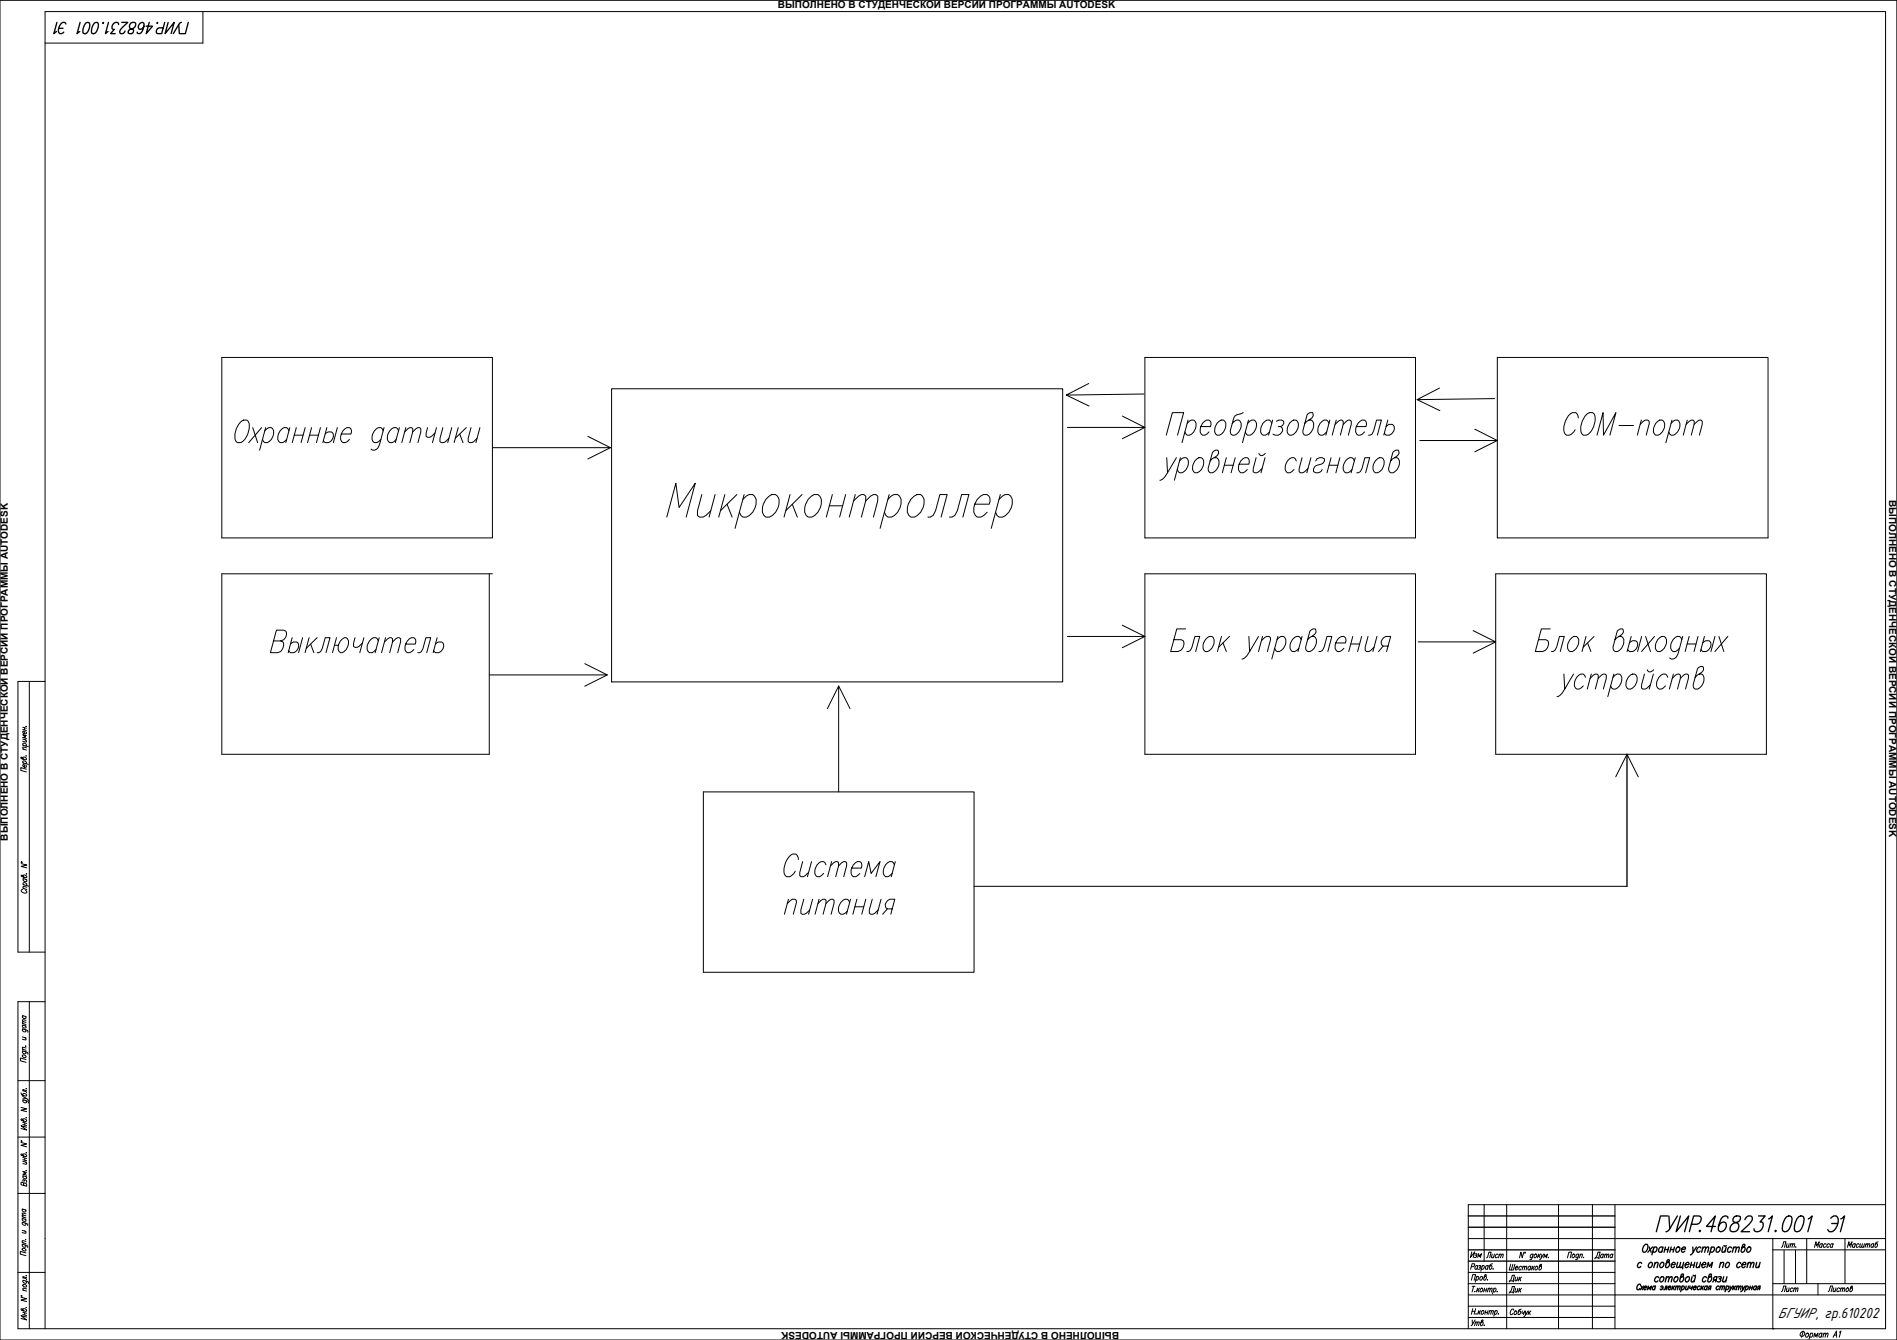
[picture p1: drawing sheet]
<svg xmlns="http://www.w3.org/2000/svg" width="841mm" height="594mm" viewBox="0 0 841 594" stroke-linecap="round" stroke-linejoin="round" font-family="sans-serif">
<!-- layer: KONTUR -->
<path d="M0 .1h841v594h-841z" fill="none" stroke="#000" stroke-width=".44"/>
<g fill="none" stroke="#000" stroke-width=".44">
<path d="M90 5.1v14h-70M98.3 158.5h120v80h-120zM507.6 158.5h119.9v80h-119.9zM663.8 158.5h120v80h-120zM271.1 172.4h200v129.9h-200zM472.7 175.1l10.1 4.9M482.7 170l-10 5.1 34.4-.4M628.3 177.2l10 4.8M638.2 172.1l-9.9 5.1 34.3-.5M106.1 187.7a2.55 2.55 0 0 1 3.9-1 8.1 8.1 0 0 1-3.3 9.5h-1.4a5.9 5.9 0 0 1 .2-7.6zM112.1 189.6l2.1 6.6M116 189.6l-5.7 6.6"/>
<path d="M117.4 191l1.8-1.4h1.1a2.82 2.82 0 0 1 .7 3.8 3.5 3.5 0 0 1-3.6 2.8l-1-1.4M117.8 189.6l-2.7 10M128.1 191l-1-1.4a4.2 4.2 0 0 0-3.7 5.7l.8 .9h1.1l1.8-1.4M128.5 189.6l-1.8 6.6M130.5 192.9h3.9M131.4 189.6l-1.8 6.6M135.3 189.6l-1.8 6.6M137.2 192.9h4M138.1 189.6l-1.7 6.6M142.1 189.6l-1.8 6.6M144.1 192.4a1.97 1.97 0 0 1 2.8-.9 1.97 1.97 0 0 1 .7 2.8 2.34 2.34 0 0 1-1.8 1.9 2.34 2.34 0 0 1-2.4-.9M144.9 189.6l-1.8 6.6"/>
<path d="M149.6 189.6l-1.8 6.6M151.3 192.4h4.3a2.02 2.02 0 0 0-.7-2.8 4.2 4.2 0 0 0-3.4 6.2l.6 .4h1l1.8-1.4M169.9 191l-1-1.4a3.8 3.8 0 0 0-3.9 3.8l-.1 1.4 1.1 1.4h1l1.9-1.4M170.3 189.6l-2.1 7.6a2.86 2.86 0 0 1-3.1 2.4l-.6-.5M176.7 191l-1.1-1.4a4.3 4.3 0 0 0-3.6 5.7l.8 .9h1.1l1.7-1.4M177.1 189.6l-1.8 6.6M179.4 191.5l2.3-1.9h.7l.6 .4v1.5l-1.3 4.7M179.9 189.6l-1.8 6.6M183 191.5l2.3-1.9h.7l.6 .4v1.5l-1.3 4.7M189.6 189.6l-.7 3.8 .6 .5h1l.9-.5 1.5-1.4M193.5 189.6l-1.8 6.6M196.3 189.6l-1.2 4.7-.1 1.5 .6 .4h1.1l2.3-1.9"/>
<path d="M200.3 189.6l-1.8 6.6M203.2 189.6l-1.9 6.6M203.8 192.4l1.5 3.8M206.7 189.6l-4.9 4.7M208.8 189.6l-1.2 4.7v1.5l.6 .4h1l2.3-1.9M212.8 189.6l-1.8 6.6M260.6 193.5l10 5h-52.3M270.6 198.5l-10 5M497.6 184.5l10 5h-34.4M507.6 189.5l-10 5M517.1 192.9l2.7-10h5l-2.7 10M526.3 187.7l1.9-1.5h1a2.82 2.82 0 0 1 .8 3.8 3.5 3.5 0 0 1-3.6 2.9l-1.1-1.4"/>
<path d="M526.7 186.2l-2.7 10.1M532.4 189.1h4.3a1.81 1.81 0 0 0 .1-2 1.81 1.81 0 0 0-1.9-.9 4.8 4.8 0 0 0-2.3 6.3l.5 .4h1.1l1.8-1.4M539.5 187.7l1.9-1.5h1a2.82 2.82 0 0 1 .8 3.8 3.5 3.5 0 0 1-3.6 2.9 2.82 2.82 0 0 1-.8-3.8zM551.2 182.9l-3.6 1.4-.6 1-1.6 5.7 .4 1.5 .6 .4a4.3 4.3 0 0 0 3.6-5.7l-.8-1h-1.1l-1.8 1.5M553.1 187.7l1.8-1.5h1.1a2.82 2.82 0 0 1 .8 3.8 3.5 3.5 0 0 1-3.7 2.9l-1-1.4M553.5 186.2l-2.7 10.1M563.8 187.7l-1-1.5a4.3 4.3 0 0 0-3.7 5.8l.8 .9h1.1l1.8-1.4M564.2 186.2l-1.8 6.7M565.9 186.7l1.2-.5h1.1l.9 .5a1.93 1.93 0 0 1-2.4 2.4M567.7 189.1l.8 .9a2.61 2.61 0 0 1-1.2 2.7 2.61 2.61 0 0 1-3-.2M571.7 187.7l1.8-1.5h1.1a4.2 4.2 0 0 1-1.8 6.7h-1.1a2.82 2.82 0 0 1-.8-3.8zM580.3 186.2h1.1a2.82 2.82 0 0 1 .7 3.8 3.5 3.5 0 0 1-3.6 2.9l-.6-.4-.3-1.5 1.9-7.1 1.3-1h1.1l.2 .5a3.2 3.2 0 0 1-2.6 3.3l-1 1"/>
<path d="M589.2 187.7l-1.1-1.5a4.3 4.3 0 0 0-3.6 5.8l.8 .9h1.1l1.8-1.4M589.6 186.2l-1.8 6.7M591.9 188.1l2.3-1.9h.7l.6 .5v1.4l-1.3 4.8M592.4 186.2l-1.8 6.7M595.5 188.1l2.3-1.9h.7l.6 .5v1.4l-1.3 4.8M601.3 189.1h4.3a1.81 1.81 0 0 0 .1-2 1.81 1.81 0 0 0-1.9-.9 4.8 4.8 0 0 0-2.3 6.3l.6 .4h1l1.8-1.4M606.7 192.9l1.6-.4 .7-1.5 1.3-4.8h2.1l-1.7 6.7M614.5 189.1a1.97 1.97 0 0 1 2.8-.9 1.97 1.97 0 0 1 .6 2.8 2.64 2.64 0 0 1-3.9 1.5l-.3-.5M615.3 186.2l-1.8 6.7M653.8 190.3l10 5h-34.3M663.8 195.3l-10 5M517.3 202.9l.3 6.7 3.9-6.7"/>
<path d="M517.6 209.6a4.6 4.6 0 0 1-3.4 3.3M522.9 204.4l1.9-1.5h1a2.82 2.82 0 0 1 .8 3.8 3.6 3.6 0 0 1-3.7 2.9l-1-1.4M523.3 202.9l-2.6 10M529.7 204.4l1.8-1.5h1.1a2.82 2.82 0 0 1 .8 3.8 3.6 3.6 0 0 1-3.6 2.9 2.82 2.82 0 0 1-.8-3.8zM538.3 202.9h1.1a4.2 4.2 0 0 1-1.8 6.7h-1.1l-.6-.5-.3-1.4 1.9-7.2 1.4-.9h1l.3 .5a3.2 3.2 0 0 1-2.7 3.3l-1 1M542.8 206.3h3.9M543.7 202.9l-1.8 6.7M547.6 202.9l-1.8 6.7M549.4 205.8h4.2a1.77 1.77 0 0 0-.1-2.5 1.77 1.77 0 0 0-2.4 .1 4.8 4.8 0 0 0-1.6 5.7l.6 .5h1.1l1.8-1.4M556.9 202.9l-1.3 4.8v1.4l.6 .5h1l2.4-1.9M558.1 201l.8 1h.7l1.4-1M560.8 202.9l-1.7 6.7"/>
<path d="M574.7 204.4l-1-1.5a4.2 4.2 0 0 0-3.5 6.2l.6 .5h1.1l1.8-1.4M577.3 202.9l-1.3 4.8-.1 1.4 .6 .5h1.1l2.3-1.9M581.2 202.9l-1.8 6.7M583.3 204.4a2.5 2.5 0 0 1 3.8-1l.1 1-.6 .9-2.7 1a2.33 2.33 0 0 0-1.5 2.8 2.45 2.45 0 0 0 3.8-.9M589.2 206.3h3.9M590.1 202.9l-1.8 6.7M594 202.9l-1.8 6.7M600.5 204.4l-1.1-1.5a4.3 4.3 0 0 0-3.7 5.7l.8 1h1.1l1.8-1.4M600.8 202.9l-1.8 6.7M601.5 209.6h.7l.9-.5 .7-1.4 1.3-4.8h2.1l-1.7 6.7M609.7 204.4l1.8-1.5h1.1a2.82 2.82 0 0 1 .8 3.8 3.6 3.6 0 0 1-3.6 2.9 2.89 2.89 0 0 1-.8-3.8zM618.3 202.9h1.1a2.82 2.82 0 0 1 .7 3.8 3.6 3.6 0 0 1-3.6 2.9l-.6-.5-.3-1.4 1.9-7.2 1.4-.9h1l.2 .5a3.2 3.2 0 0 1-2.6 3.3l-1 1"/>
<path d="M216.9 254.4v80h-118.6v-80h120M507.6 254.4h119.9v80h-119.9zM663.1 254.4h120v80h-120zM497.5 277.2l10.1 5h-34.4M525.7 278.8h-4l-2.7 10.1h3.2a3.5 3.5 0 0 0 2.4-4.8l-.9-.5h-3.3M653.1 279.6l10 5h-34.4M687.3 278.8h-4l-2.6 10.1h3.2a3.5 3.5 0 0 0 2.3-4.8l-.9-.5h-3.2M259.2 294.2l10 5h-52.3M269.2 299.2l-10 5M507.6 282.2l-10.1 5M526.2 288.9h.7l.8-.6 .7-1.4 1.4-4.7h2.1l-1.8 6.7M534.4 283.6l1.8-1.4h1.1a4.2 4.2 0 0 1-1.8 6.7h-1.1a2.94 2.94 0 0 1-.8-3.9z"/>
<path d="M541.5 282.2l-1.8 6.7M542.2 285l1.5 3.9M545.1 282.2l-4.8 4.7M553.7 282.2l.3 6.7 4-6.7M554 288.9a4.6 4.6 0 0 1-3.4 3.3M559.2 284.1l2.3-1.9h1.1l.6 .4 .1 1-1.4 5.3M559.7 282.2l-1.7 6.7M566.1 283.6l1.8-1.4h1.1a4.2 4.2 0 0 1-1.8 6.7h-1l-1.1-1.5M566.5 282.2l-2.7 10M576.9 283.6l-1.1-1.4a4.3 4.3 0 0 0-3.7 5.7l.8 1h1.1l1.8-1.5M577.3 282.2l-1.9 6.7M581.5 282.2h1.1a2.82 2.82 0 0 1 .8 3.8 3.6 3.6 0 0 1-3.6 2.9l-.9-1-.1-1 1.9-7.1 1.4-1h1l.3 .5a3.2 3.2 0 0 1-2.7 3.3l-1 1"/>
<path d="M584.8 288.9h.7l.8-.6 .7-1.4 1.3-4.7h2.2l-1.8 6.7M592.2 285h4.3a1.77 1.77 0 0 0-.1-2.4 1.77 1.77 0 0 0-2.5 0 4.8 4.8 0 0 0-1.5 5.7l.6 .6h1l1.8-1.5M598.8 285.5h4M599.7 282.2l-1.7 6.7M603.7 282.2l-1.8 6.7M606.5 282.2l-1.3 4.7v1.4l.6 .6h1.1l2.3-2M610.4 282.2l-1.7 6.7M613.2 286.4l-2 2.5M615.4 286.4h-2.2a2.23 2.23 0 0 1 .3-3.8l.9-.4h2.1l-1.8 6.7M663.1 284.6l-10 5M687.8 288.9h.7l.9-.6 .7-1.4 1.3-4.7h2.1l-1.8 6.7M693.3 298.8l.4 6.7 3.9-6.7"/>
<path d="M697 282.6l.8-.4h1.1a2.82 2.82 0 0 1 .7 3.8 3.6 3.6 0 0 1-3.6 2.9 4.1 4.1 0 0 1 1-6.3zM703.2 282.2l-1.8 6.7M703.8 285l1.5 3.9M705.5 298.8l-1.8 6.7M706.7 282.2l-4.8 4.7M715.5 298.8l-2.7 10M717.8 282.2h1.1a2.82 2.82 0 0 1 .7 3.8 3.6 3.6 0 0 1-3.6 2.9l-.6-.6-.3-1.4 1.9-7.1 1.4-1h1l.2 .5a3.2 3.2 0 0 1-2.6 3.3l-1 1M722.4 285a1.98 1.98 0 0 1 2.8-.9 1.98 1.98 0 0 1 .6 2.8 2.32 2.32 0 0 1-1.8 1.9 2.32 2.32 0 0 1-2.4-.9M722.8 299.3l.9-.5h1a4.1 4.1 0 0 1-1.7 6.7h-1.1a2.79 2.79 0 0 1-.8-3.8l.8-1.4zM723.2 282.2l-1.8 6.7M727.8 282.2l-1.8 6.7M729.1 298.8l-1.3 4.8v1.4l.5 .5h1.1l2.3-1.9"/>
<path d="M729.6 282.2l2.1 6.7M730.3 296.9l.8 1h.7l1.3-1M733 298.8l-1.8 6.7M733.5 282.2l-5.7 6.7M734.9 283.6l1.8-1.4h1.1a4.1 4.1 0 0 1-1.8 6.7h-1.1a2.82 2.82 0 0 1-.7-3.9zM741.9 298.8l-1.8 6.7M745.6 283.6l-1-1.4a3.8 3.8 0 0 0-3.9 3.8v1.4l1 1.5h1.1l1.8-1.5M746 282.2l-2 7.6a2.86 2.86 0 0 1-3.2 2.4l-.6-.5M748 285.5h3.9M748.9 282.2l-1.8 6.7M752.8 282.2l-1.8 6.7M753.3 298.8h1.1a4.2 4.2 0 0 1-1.8 6.7h-1.1l-.5-.5-.3-1.4 1.9-7.1 1.3-1h1l.3 .5a3.2 3.2 0 0 1-2.7 3.3l-1 1"/>
<path d="M754.9 285a1.94 1.94 0 0 1 2.2-1 1.94 1.94 0 0 1 1.5 2 3.3 3.3 0 0 1-3.7 2.9l-.8-1M755.6 282.2l-1.7 6.7M760.3 282.2l-1.8 6.7M762.1 282.2l2.1 6.7M766 282.2l-5.7 6.7M13 302.1v120M20 302.1h-12v120h12M366.8 314.2l5-10.1v47M371.8 304.1l5.1 10.1M693.7 305.5a4.5 4.5 0 0 1-3.4 3.3M702.9 300.3l-1-1.5a4.2 4.2 0 0 0-3.4 6.2l.6 .5h1l1.8-1.4M705 300.8l2.3-2h.7l.6 .5-.1 1.5-1.2 4.7"/>
<path d="M708.5 300.8l2.3-2h.7l.6 .5v1.5l-1.3 4.7M715.1 300.3l1.8-1.5h1.1a2.82 2.82 0 0 1 .7 3.9 3.5 3.5 0 0 1-3.6 2.8l-1-1.4M739.4 300.3l-1.1-1.5a4.2 4.2 0 0 0-3.4 6.2l.6 .5h1.1l1.8-1.4M741.4 300.8l2.3-2h.7l.6 .5v1.5l-1.3 4.7M745 300.8l2.3-2h.7l.6 .5-.1 1.5-1.2 4.7M311.8 351.1h120v80h-120zM716.3 344.4l5-10 5 10M349.5 398.7l-1.7 6.6M353.9 381.1v-1l-1.1-1.5a3.7 3.7 0 0 0-3.8 2.5 5.9 5.9 0 0 0-.3 7.6 3.7 3.7 0 0 0 3.9-2.4M355.9 382l-1.3 4.8-.1 1.4 .6 .5h1.1l2.3-1.9M356.4 398.7l-1.4 4.7v1.4l.6 .5h1.1l2.3-1.9M359.8 382l-1.8 6.7"/>
<path d="M360.3 398.7l-1.8 6.6M363.1 398.7l-1.7 6.6M366.2 383.4l-1.1-1.4a4.2 4.2 0 0 0-3.4 6.2l.6 .5h1l1.9-1.5M368.2 383.9l2.3-1.9h.7l.6 .5v1.4l-1.3 4.8M368.7 382l-1.8 6.7M371.8 383.9l2.3-1.9h.7l.6 .5-.1 1.4-1.2 4.8M377.1 398.7l-1.8 6.6M377.6 384.9h4.2a1.81 1.81 0 0 0 .1-2.1 1.81 1.81 0 0 0-1.8-.8 4.7 4.7 0 0 0-2.4 6.2l.6 .5h1.1l1.8-1.5M379.9 398.7l-1.8 6.6M383.3 388.7l1.8-6.7 1.1 5.2 3.9-5.2-1.8 6.7M383.8 398.7l-1.7 6.6M386.7 398.7l-1.3 4.7v1.4l.6 .5h1.1l2.2-1.9"/>
<path d="M390.6 398.7l-1.8 6.6M396.5 383.4l-1-1.4a4.3 4.3 0 0 0-3.7 5.7l.8 1h1.1l1.8-1.5M396.9 382l-1.8 6.7M431.8 393h289.5M349 400.6l2.3-1.9h1.1l.6 .4 .1 1-1.4 5.2M362.6 400.6l2.3-1.9h.7l.6 .4v1.5l-1.3 4.7M366.2 400.6l2.3-1.9h.7l.6 .4-.1 1.5-1.2 4.7M376.7 400.1l-1.1-1.4a4.3 4.3 0 0 0-3.7 5.7l.9 .9h1l1.9-1.4M379 402h3.9M393.4 402.9l-2.1 2.4M395.6 402.9h-2.2a2.4 2.4 0 0 1-.8-2.5 2.4 2.4 0 0 1 1.9-1.7h2.2l-1.8 6.6M13 444.1v145"/>
<path d="M20 444.1h-12v145h828v-584h-816v584M8 479.1h12M8 504.1h12M8 529.1h12M658 534.1v25M668 534.1v55M691 534.1v55M706 534.1v55M716 534.1v55M836 534.1h-185v55M651 549.1h185M786 549.1v40"/>
<path d="M786 554.1h50M801 549.1v20M818 549.1v20M8 564.1h12M716 574.1h120M786 569.1h50M806 569.1v5"/>
</g>
<g fill="none" stroke="#000" stroke-width=".44">
<path d="M10.1 336.2a.79 .79 0 0 1 1-.4 .79 .79 0 0 1 .4 1l-2-.4-.3-.6 .4-.1 .8 .9M10.1 338.2l2.5 .7M10.1 332.1l1.6 .4M10.1 330.4l2.5 .6M10.1 327.7l1.6 .4M10.1 322.4l1.6 .4M10.1 323.4l1.6 .5M10.4 338.3l-.3-.4a.75 .75 0 0 1 1-.4 .75 .75 0 0 1 .3 1.1M10.4 330.5l-.3-.5a.76 .76 0 0 1 1.1-.4 .76 .76 0 0 1 .2 1.1M10.9 322.6v1M11.3 328l.4 .6-.1 .4-1.5-.4M11.4 339.2l.3 .5a.79 .79 0 0 1-1 .4 .79 .79 0 0 1-.4-1.1h.5v1.1"/>
<path d="M11.4 324.4l.3 .4a.8 .8 0 0 1-1 .5 .8 .8 0 0 1-.4-1.1h.5v1.1M11.5 335.1h.1M11.5 322h.1M11.7 331.5l-1.5-.3-.1 .4 .4 .6M11.7 326.2l-1.6-.5 1.3 1-1.3 .3 1.6 .4M11.7 341l-2.5-.7v1.3l2.5 .6M9.4 382.9l2.5 .6-2.5 .6 2.5 .7M9.4 382.1l.4 .3zM10 394.3l-.3 .1a.77 .77 0 0 0-.2 .9 .77 .77 0 0 0 .8 .5h1.5l.1-.5-.6-.6M10.2 388.4a.8 .8 0 0 1 1.1-.4 .8 .8 0 0 1 .3 1.1l-2-.5-.2-.6 .6 .1 .6 .8M10.2 393.9l1.7 .4M10.2 392.2l2.5 .7"/>
<path d="M10.2 389.5l1.7 .4M10.6 392.3l-.4-.4a.84 .84 0 0 1 1.1-.5 .84 .84 0 0 1 .5 1l-.3 .1M10.6 389.6l-.3 .1a.84 .84 0 0 0 .5 1.1 .84 .84 0 0 0 1.1-.5l-.4-.4M11.6 387.4h.3zM11.9 393.3l-1.6-.3-.1 .5 .5 .5M9.9 456.2l2.2 .6 .2 .8M9.9 459.7l1.7 .5M9.9 454.5l1.7 .4M9.9 453.7l1.7 .5M9.9 450.3l1.7 .4M10.2 456.2l-.2 .2a.84 .84 0 0 0 .5 1 .84 .84 0 0 0 1.1-.4l-.4-.5M10.2 454.5l-.2 .2a.84 .84 0 0 0 .5 1 .84 .84 0 0 0 1.1-.4l-.4-.5"/>
<path d="M10.2 450.4l-.2 .1a.84 .84 0 0 0 .5 1 .84 .84 0 0 0 1.1-.4l-.4-.5M11.6 453.3l-1.6-.3 .4 .9M11.6 452.4l-1.6-.3 .4 .9M9.9 465.9l2.2 .7 .2 .7M9.9 465.2l1.7 .4M10 467.8a.95 .95 0 0 1 1.1 0 .95 .95 0 0 1 .3 1 .97 .97 0 0 1-1 0 .97 .97 0 0 1-.4-1zM10.2 466h-.1a.8 .8 0 0 0 .4 1.1 .8 .8 0 0 0 1.1-.4l-.4-.5M11.1 460.1l.5 .5-.2 .4-1.5-.3M11.3 463.8h.3zM11.6 469.7l-2.5-.6v1.2l2.5 .7M11.6 464.6l-1.6-.3 .4 1M9.3 491l2.5 .6-2.5 .6 2.5 .7"/>
<path d="M9.3 484.5l.6 1.1 1.8 .3a.84 .84 0 0 0-.5-1.1 .84 .84 0 0 0-1.1 .5l.4 .4M10.1 496.5a.79 .79 0 0 1 1.1-.4 .79 .79 0 0 1 .4 1.1l-2.1-.4-.2-.7 .6 .1 .6 .8M10.1 487.6l2.3 .7 .1 .7M10.1 486.1l1.7 1h-1.7M10.1 497.6l1.7 .5M10.1 498.6l1.7 .4M10.5 487.7l-.3 .1a.84 .84 0 0 0 .5 1.1 .84 .84 0 0 0 1.1-.5l-.4-.5M11 497.8v1M11.6 495.5l.2 .1zM11.6 482.6l.2 .1zM11.8 499.8l-2.5-.7 2.5 1.9-2.5-.7M11.8 487.1l.8 .8"/>
<path d="M11.8 483.5l-1.7-.5v.6l1.6 .5 .1 .4M9.3 506.5l2.5 .7-2.5 .6 2.5 .6M9.4 505.7l.3 .4zM10.1 512.1a.8 .8 0 0 1 1.1-.4 .8 .8 0 0 1 .4 1.1l-2.1-.5-.2-.6h.6l.6 .8M10.1 514.9l1.7 .4M10.1 513.2l1.7 .4M10.1 514.2l1.7 .4M11 513.4v1M11.3 515.2l.5 .6-.1 .3-1.6-.3M11.6 518.9l.2 .1zM11.6 511.1h.2zM11.8 519.8l-1.7-.5 1.3 1-1.3 .3 1.7 .4"/>
<path d="M9.8 539.5l1.7 .4M9.8 536l1.7 .5M10.1 521.3l1.7 .4M10.2 536.1l-.3 .1a.84 .84 0 0 0 .6 1 .84 .84 0 0 0 1-.4l-.4-.5M10.5 524.8l-1-.7-.2 1.1 2.5 .7-.1-1.1-.7-.4-.5 .4v.8M10.5 521.4l-.3 .1a.84 .84 0 0 0 .5 1 .84 .84 0 0 0 1.1-.4l-.4-.5M10.8 523.3h.8l.1 .9M10.8 523.6l-.1-.5-.5-.1v.8M11.5 539l-1.6-.3-.1 .3 .5 .6M11.5 538.2l-1.6-.4-.1 .4 .5 .5M9.8 551.6l2.3 .7 .1 .8M9.8 541.9l2.3 .7 .1 .7"/>
<path d="M9.8 550.9l1.7 .5M9.8 545.5l1.7 .4M9.8 540.2l1.7 .5M9.9 553.5a.95 .95 0 0 1 1.1 0 .95 .95 0 0 1 .4 1 .95 .95 0 0 1-1.1 0 .95 .95 0 0 1-.4-1zM10.2 551.7l-.1 .1a.79 .79 0 0 0 .3 1.1 .79 .79 0 0 0 1.1-.5l-.4-.4M10.2 542l-.1 .1a.79 .79 0 0 0 .3 1.1 .79 .79 0 0 0 1.1-.5l-.4-.5M10.2 540.3a.79 .79 0 0 0-.1 1.1 .79 .79 0 0 0 1.2 .1l.2-.5-.4-.5M11 545.8l.5 .6-.1 .3-1.6-.2M11.3 549.5l.2 .1zM11.5 555.5l-2.5-.7v1.2l2.5 .7M11.5 550.4l-1.6-.3-.1 .4 .5 .5M675.6 555.1l-.7 2.5-.6-2.5-.6 2.5"/>
<path d="M676.1 555.2h.2l-.3 .4zM679.6 556.3l-.1-.2a.82 .82 0 0 0-1 .5 .82 .82 0 0 0 .4 1l.5-.3M679.7 556l-.7 2.2-.7 .1M680.3 556.3l.5-.3a.75 .75 0 0 1 .4 1 .75 .75 0 0 1-1.1 .3zM682.1 556l-.4 1.6M682.3 556.7l.4 .9M683 556l-1.2 1.2M683.3 556l.1 1.6 1-1.6M683.4 557.6l-.9 .9M684.4 557.6l.4-1.6 .3 1.3 1-1.3-.5 1.6M686.5 557.4h.1M694.9 557.6l.7-2.5h1.2l-.7 2.5"/>
<path d="M697.2 556.3l.5-.3a.76 .76 0 0 1 .4 1.1 .76 .76 0 0 1-1.2 .2zM699.9 556.3l-.1-.1a.79 .79 0 0 0-1.1 .4 .79 .79 0 0 0 .5 1l.4-.3M700 556l-.5 1.9-.5 .6-.5-.2M700.6 556.4l.5-.4 .4 .1-.3 1.5M700.7 556l-.5 1.6M702.1 557.4h.1M804.4 553l.7-2.5 .2 1.8 1.2-1.8-.6 2.5M807.9 551.7l-.1-.2a.77 .77 0 0 0-1.1 .4 .77 .77 0 0 0 .7 1l.2-.2M808 551.4l-.4 1.6M809.6 551.7l-.1-.2a.82 .82 0 0 0-1 .5 .82 .82 0 0 0 .4 1l.4-.3M811.1 551.7l-.1-.2a.82 .82 0 0 0-1 .5 .82 .82 0 0 0 .4 1l.5-.3M812.6 551.7l-.1-.2a.82 .82 0 0 0-1 .5 .82 .82 0 0 0 .4 1l.5-.3"/>
<path d="M812.7 551.4l-.4 1.6M9.3 575.1l2.5 .7-2.5 .6 2.5 .7M9.4 574.4l.3 .3zM10.1 567.6l2.3 .7 .1 .7M10.1 572l1.7 .4M10.2 569.5a.97 .97 0 0 1 1.1 0 .97 .97 0 0 1 .4 1 .95 .95 0 0 1-1.1 0 .95 .95 0 0 1-.4-1zM10.5 567.7h-.1a.79 .79 0 0 0 .3 1.1 .79 .79 0 0 0 1.1-.4l-.4-.5M11.6 579.7h.2zM11.6 565.5l.2 .1zM11.8 571.4l-1.6-.3-.1 .4 .5 .6M11.8 566.4l-1.7-.4v.5l1.2 .3 .5 .6M652.3 567.6l.6-2.5h1.3l-.7 2.5"/>
<path d="M652.3 561.6l1.1-.2 .3-1.1h-1l-.7 2.5M652.7 570.3h1.3M653.3 570.3l-.6 2.5M653.9 572.5h.1M654.6 566.3l.5-.4a.84 .84 0 0 1 .4 1 .84 .84 0 0 1-1 .6l-.2-.3M654.7 565.9l-.7 2.5M655.1 571.1l-.5 1.7M655.1 561.4l-.1-.2a.84 .84 0 0 0-1 .5 .84 .84 0 0 0 .4 1.1l.5-.4M655.2 561.1l-.4 1.7M655.2 571.8l.4 1M655.6 561.2h.8l-.1 .5-.5 .1M656 571.1l-1.3 1.2"/>
<path d="M656.1 561.8a.6 .6 0 0 1 0 .8 .6 .6 0 0 1-.9 0M656.3 566.3l.5-.4a.84 .84 0 0 1 .4 1 .84 .84 0 0 1-1 .6zM656.4 571.5l.4-.4a.84 .84 0 0 1 .5 1.1 .84 .84 0 0 1-1 .5zM657.1 561.4l.4-.3a.84 .84 0 0 1 .5 1 .84 .84 0 0 1-1.1 .5l-.1-.2M657.2 561.1l-.7 2.5M657.9 571.9h1.1M658.2 571.1l-.5 1.7M658.5 565.9a.79 .79 0 0 1 .4 1 .79 .79 0 0 1-1.1 .4l.4-2 .7-.2-.1 .6-.8 .6M659.2 571.1l-.5 1.7M659.5 567.3h.1M659.8 561.4l-.2-.2a.84 .84 0 0 0-1 .5 .84 .84 0 0 0 .4 1.1l.5-.4M659.8 571.6l.5-.5 .4 .1-.4 1.6"/>
<path d="M659.8 561.1l-.4 1.7M659.9 571.1l-.5 1.7M660.7 571.6l.5-.5 .3 .1-.3 1.6M661.7 560.3l-1.1 .5-.3 1.7a.79 .79 0 0 0 1-.4 .79 .79 0 0 0-.4-1l-.4 .3M662 562.5h.1M662.3 571.5l.4-.4a.84 .84 0 0 1 .5 1.1 .84 .84 0 0 1-1.1 .5v-.3M662.4 571.1l-.7 2.5M663.8 572.5h.1M669.8 560.5l-.7 2.5h1.8l.7-2.5M670.7 560.5l-.6 2.5M671.8 562.1h1.1v-.5a.79 .79 0 0 0-1.1 .4 .79 .79 0 0 0 .5 1l.4-.3M674.6 561.7l-.1-.2a.84 .84 0 0 0-1 .5 .84 .84 0 0 0 .4 1l.4-.3"/>
<path d="M675.1 561.8l.6-.4 .3 .1-.3 1.5M675.2 561.4l-.4 1.6M676 561.8l.6-.4 .3 .1-.3 1.5M678.6 561.7l-.1-.2a.84 .84 0 0 0-1 .5 .84 .84 0 0 0 .4 1l.4-.3M678.7 561.4l-.4 1.6M679.4 561.4l-.4 1.6M679.6 562.1l.4 .9M680.3 561.4l-1.2 1.1M680.8 561.7l.4-.3a.84 .84 0 0 1 .5 1 .84 .84 0 0 1-1.1 .5zM682.9 561.4a.8 .8 0 0 1 .4 1 .8 .8 0 0 1-1.1 .4l.5-2 .6-.3v.6l-.8 .6M10.1 580.7a.8 .8 0 0 1 1.1-.4 .8 .8 0 0 1 .4 1.1l-2.1-.5-.2-.6 .6 .1 .6 .8M10.1 581.8l1.7 .4"/>
<path d="M10.1 582.8l1.7 .4M11 582v1M11.8 583.9l-2.5-.7 2.5 2-2.5-.7M652.7 581.4h1.2M652.7 585.2l.1 2M652.9 580.2l-.6 2.5M654 585.2l-1.8 2.5M654 586.5l.6-.5 .3 .2-.3 1.5M654.2 586l-.5 1.7M654.2 580.2l-.7 2.5M654.4 582.4h.1M654.9 586.5l.6-.5 .3 .2-.3 1.5"/>
<path d="M655.6 581l-.4 1.7M655.7 581.7l.4 1M656.5 581l-1.2 1.2M656.9 581.4l.5-.4a.76 .76 0 0 1 .4 1.1 .76 .76 0 0 1-1.1 .3zM657 586a.79 .79 0 0 1 .4 1.1 .79 .79 0 0 1-1 .4l.4-2.1 .6-.2v.6l-.8 .6M658.1 587.5h.1M658.5 581.8h1M658.7 581l-.4 1.7M659.7 581l-.4 1.7M660.3 581.5l.9-.4-.3 1.6M660.4 581l-.4 1.7M661.2 581.5l.9-.4-.3 1.6"/>
<path d="M662.8 581.4l.5-.4a.76 .76 0 0 1 .4 1.1 .76 .76 0 0 1-1.1 .3M662.9 581l-.6 2.5M664.3 582.4h.1M671.2 581l-.1-.3a.77 .77 0 0 0-.9-.3 .77 .77 0 0 0-.5 .9l-.2 1.2 .3 .4 1-.6M671.5 581.5l.5-.3a.76 .76 0 0 1 .4 1.1 .76 .76 0 0 1-1.2 .2zM674.4 580.4l-1 .6-.4 1.6a.77 .77 0 0 0 1.1-.4 .77 .77 0 0 0-.4-1l-.5 .3M674.9 581.2v1.1l.8-.5M675.9 581.2l-.5 1.7M676.3 581.2l.1 1.7 1-1.7M676.4 582.9l-.8 .8M677.8 581.2l-.4 1.7M678 581.9l.4 1"/>
<path d="M678.7 581.2l-1.2 1.2M798.6 590.6l1-.2a1.07 1.07 0 0 1 .2 1.7 1.07 1.07 0 0 1-1.7-.4zM799.5 590.1l-.8 2.8M801 591.2l.3-.2a.91 .91 0 0 1 .4 1.2 .91 .91 0 0 1-1.1 .5l-.1-.7zM802.6 591.4l.5-.4a.91 .91 0 0 1 .5 1.2 .91 .91 0 0 1-1.1 .5l-.2-.2M802.7 591l-.7 2.8M804.1 592.9l.5-1.9 .3 1.5 1.1-1.5-.5 1.9M807.8 591.4l-.2-.2a.91 .91 0 0 0-1.1 .5 .91 .91 0 0 0 .5 1.2l.5-.4M807.8 591l-.5 1.9M808.5 591.5l.6-.5 .4 .2-.4 1.7M808.7 591l-.6 1.9M809.5 591.5l.6-.5 .4 .2-.4 1.7"/>
<path d="M812.7 592.9l1.5-2.8v2.8M813.2 591.9h1M815.5 590.6l.6-.5-.7 2.8"/>
</g>
<path d="M791 554.3v14.8M796 554.3v14.8M651 574.1h65M651 569.1h65M651 579.1h65M651 564.1h65M651 584.1h65" fill="none" stroke="#000" stroke-width=".44"/>
<!-- layer: 0 -->
<circle cx="786" cy="589.1" r=".3" fill="#000"/>
<g fill="none" stroke="#000" stroke-width=".59">
<path d="M721.3 334.4v58.6M651 539.1h65M651 559.1h65M651 554.1h65M651 544.1h65M728.9 552.2a.97 .97 0 0 1 1.5-.4 2.4 2.4 0 0 1-1.7 3.4l-.4-.5-.1-.9zM731.2 552.8l.8 2.4M732.6 552.8l-2.1 2.4M733.2 553.3l1-.5a1.29 1.29 0 0 1 .2 1.6 1.29 1.29 0 0 1-1.4 .6l-.2-.3M733.3 552.8l-.9 3.5M733.8 559.7l-.6 2.3M737.2 553.3l-.2-.3a1.3 1.3 0 0 0-1.5 .6 1.3 1.3 0 0 0 .3 1.6l1-.5"/>
<path d="M737.3 552.8l-.6 2.4M738 554h1.5M738.4 552.8l-.7 2.4M739.4 559.7a1.21 1.21 0 0 1 .8 1.4 1.21 1.21 0 0 1-1.4 .9l-.4-.7 .7-2.5 .9-.3-.1 .8-1.2 .9M739.8 552.8l-.6 2.4M740.6 554h1.5M740.9 552.8l-.6 2.4M742.4 552.8l-.7 2.4M743.3 553.3l1-.5a1.28 1.28 0 0 1 .3 1.6 1.28 1.28 0 0 1-1.5 .6l-.2-.8zM743.8 559.7l-.5 2.1 .5 .2 .9-.7M745.1 559.7l-.4 2.1 .5 .2 .8-.7M745.6 553.8h1.6v-.7a1.13 1.13 0 0 0-1.6 .5 1.13 1.13 0 0 0 .7 1.6l.6-.5"/>
<path d="M746.5 559.7l-.5 2.8M749.9 559.7l-.6 2.3M750.5 552.8l.2 2.4 1.4-2.4M750.7 555.2l-1.3 1.1M751.4 559.7l-.6 2.3M752.5 559.7l-.5 2.1 .6 .2 .9-.7M753.9 559.7l-.6 2.3M754.1 553.3l-.2-.3a1.3 1.3 0 0 0-1.5 .6 1.3 1.3 0 0 0 .3 1.6l1-.5M754.8 553.5l.9-.7 .5 .2-.5 2.2M755 552.8l-.6 2.4M756.2 553.5l.5-.5h.8l-.4 2.2M758.6 553.3l1.1-.5a1.3 1.3 0 0 1 .2 1.6 1.3 1.3 0 0 1-1.5 .6l-.1-.3"/>
<path d="M758.8 552.8l-1 3.5M761.2 553.3l1-.5a1.28 1.28 0 0 1 .2 1.6 1.28 1.28 0 0 1-1.4 .6l-.2-.8zM762.8 559.7l-.5 2.3M763.8 552.8l-.4 2.2 .6 .2 .8-.7M764.3 552.2l.3 .3 .7-.3M765.3 552.8l-.6 2.4M767.7 553.3a1.14 1.14 0 0 0-1.5-.1 1.14 1.14 0 0 0-.3 1.5l.4 .5 1-.5M768.4 553.5l.9-.7 .5 .2-.5 2.2M768.6 552.8l-.6 2.4M769.8 553.5l.8-.7 .5 .2-.4 2.2M772.9 552.8h.4a1.21 1.21 0 0 1 .2 1.7 1.21 1.21 0 0 1-1.6 .3l.7-2.8 .9-.3-.1 .8-1.2 .8M774.8 553.3l1-.5a1.3 1.3 0 0 1 .2 1.6 1.3 1.3 0 0 1-1.4 .6l-.2-.8z"/>
<path d="M775.1 559.7l-.6 2.3M778.8 559.7l-.4 2.1 .6 .2 .9-.7M780.3 559.7l-.6 2.3M727.4 569.9l-.1-.2a.82 .82 0 0 0-.9-.3 .82 .82 0 0 0-.6 .8l-.1 .6a.7 .7 0 0 0 .4 1.1 .7 .7 0 0 0 .9-.7M727.6 570.2l.6 1.6M727.8 560.2a1.13 1.13 0 0 0-1.5-.2 1.13 1.13 0 0 0-.3 1.5l.4 .5 1.1-.5M728.6 570.2l-1.5 1.6M728.8 570.8h1.2v-.4a.8 .8 0 0 0-1.1 .3 .8 .8 0 0 0 .4 1.1l.5-.3M730.4 571.8l.4-1.6 .3 1.3 1.1-1.3-.5 1.6M731.1 560.2l.7-.5a1.21 1.21 0 0 1 .7 1.4 1.21 1.21 0 0 1-1.3 .9l-.4-.5zM733.6 560.3l.8-.6 .7 .1-.4 2.2M733.8 570.5l-.1-.3a.84 .84 0 0 0-1 .5 .84 .84 0 0 0 .4 1.1l.5-.3"/>
<path d="M734 570.2l-.5 1.6M735.4 566.5l-.2-.4a1.18 1.18 0 0 0-1.5 .7 1.18 1.18 0 0 0 .7 1.5l.6-.5M736.2 560.2l.7-.5a1.21 1.21 0 0 1 .7 1.4 1.21 1.21 0 0 1-1.4 .9l-.4-.5zM736.2 566.5l1.1-.5a1.3 1.3 0 0 1 .2 1.6 1.3 1.3 0 0 1-1.5 .6l-.2-.9zM736.3 570.5l.4-.3a.76 .76 0 0 1 .5 1.1 .76 .76 0 0 1-1.2 .2M736.7 571h.6M737.6 571.8l.4-.1 .5-1.5h.6l-.4 1.6M738.7 566.6l.8-.6 .5 .1-.4 2.2M738.8 566l-.5 2.3M739.6 570.8h1.1v-.4a.8 .8 0 0 0-1.1 .3 .8 .8 0 0 0 .5 1.1l.5-.3M740 566.6l.5-.5h.8l-.4 2.2M741 560.7h1.6l.1-.7a1.11 1.11 0 0 0-1.6 .5 1.11 1.11 0 0 0 .6 1.5l.7-.5"/>
<path d="M741.6 570.2l-.5 1.6M741.8 570.8l.4 1M742.4 566.5l1.1-.5a1.3 1.3 0 0 1 .2 1.6 1.3 1.3 0 0 1-1.4 .6l-.2-.9zM742.5 570.2l-1.2 1.1M743 570.6l.9-.4-.3 1.6M743.1 570.2l-.4 1.6M743.9 570.6l1-.4-.3 1.6M745.7 566h.3a1.28 1.28 0 0 1 .3 1.6 1.28 1.28 0 0 1-1.5 .6l.6-3 .9-.4-.1 .9-1.2 .8M745.7 570.5l.5-.3a.78 .78 0 0 1 .4 1.1 .78 .78 0 0 1-1.2 .2M745.8 570.2l-.7 2.5M747.1 560.7h1.6l.1-.7a1.11 1.11 0 0 0-1.6 .5 1.11 1.11 0 0 0 .6 1.5l.7-.5M747.5 566.5l1.1-.5a1.28 1.28 0 0 1 .2 1.6 1.28 1.28 0 0 1-1.4 .6l-.2-.9z"/>
<path d="M747.6 570.2l-.3 1.5 .4 .1 .6-.5M748.6 570.2l-.4 1.6M749.3 570.2v1l.9-.4M749.6 560.8h1.5M750.2 566l-.4 2.2 .6 .1 .8-.6M750.4 570.2l-.5 1.6M750.7 565.3l.3 .4 .7-.4M750.8 570.8h1.2v-.4a.8 .8 0 0 0-1.1 .3 .8 .8 0 0 0 .4 1.1l.5-.3M751.7 566l-.7 2.3M753.8 570.5a.78 .78 0 0 0-1.2 .2 .78 .78 0 0 0 .4 1.1l.5-.3M754.4 570.2l-.4 1.6M754.6 560.7h1.6v-.7a1.11 1.11 0 0 0-1.6 .5 1.11 1.11 0 0 0 .7 1.5l.7-.5"/>
<path d="M754.6 570.8l.4 1M755.4 570.2l-1.3 1.1M756.6 566.5l-.2-.4a1.3 1.3 0 0 0-1.5 .7 1.3 1.3 0 0 0 .3 1.5l1-.5M756.8 562l.6-2.3 .5 1.8 1.3-1.8-.5 2.3M756.9 570.5a.77 .77 0 0 0-1.1 .2 .77 .77 0 0 0 .4 1.1l.5-.3M757 570.2l-.5 1.6M757.8 571.2l-.6 .6M758.1 566h.3a1.28 1.28 0 0 1 .3 1.6 1.28 1.28 0 0 1-1.5 .6l.6-3 .9-.4-.1 .9-1.2 .8M758.4 571.2l-.8-.2 .5-.8h.5l-.4 1.6M760.1 567.5l-.8 .8M760.9 567.5h-.8l-.3-.9 .3-.5 1.2-.1-.7 2.3M761.9 566.1h1.2a.72 .72 0 0 1-.9 .9"/>
<path d="M762.2 570.5a.78 .78 0 0 0-1.2 .2 .78 .78 0 0 0 .4 1.1l.5-.3M762.6 567l.3 .7-.3 .5h-1.2M762.7 560.3l.8-.6 .7 .1-.5 2.2M762.7 570.6l1-.4-.4 1.6M762.8 570.2l-.4 1.6M763.7 570.6l.9-.4-.3 1.6M764.2 566l-.5 2.2 .7 .1 .8-.6M765.3 560.2l.6-.5a1.16 1.16 0 0 1 .7 1.5 1.16 1.16 0 0 1-1.5 .6l-.2-.8zM765.4 570.5l.5-.3a.76 .76 0 0 1 .4 1.1 .76 .76 0 0 1-1.2 .2M765.5 570.2l-.7 2.5M765.6 566l-.6 2.3M767 570.2l.1 1.6 1-1.6"/>
<path d="M767.1 571.8l-.9 .9M768.6 570.2l-.4 1.6M768.8 570.8l.4 1M769.6 570.2l-1.3 1.1M770 570.6l1-.4-.4 1.6M770.1 570.2l-.4 1.6M771 570.6l.9-.4-.3 1.6M771.8 560.2l-.2-.4a1.28 1.28 0 0 0-1.5 .6 1.28 1.28 0 0 0 .3 1.6l1-.5M772.3 560.7h1.6l.1-.7a1.11 1.11 0 0 0-1.6 .5 1.11 1.11 0 0 0 .6 1.5l.7-.5M772.5 570.2l.2 1.6 1-1.6M772.7 571.8l-.9 .9M774.1 570.5l.4-.3a.76 .76 0 0 1 .5 1.1 .76 .76 0 0 1-1.2 .2"/>
<path d="M774.1 570.2l-.6 2.5M775 560.3l.8-.6 .5 .1-.5 2.2M775.7 571h1.1M776 570.2l-.5 1.6M776.3 560.3l.8-.6 .5 .1-.4 2.2M777 570.2l-.4 1.6M778.7 570.5a.77 .77 0 0 0-1.2 .2 .77 .77 0 0 0 .5 1.1l.5-.3M778.8 570.2l-.4 1.6M779.6 571.2l-.6 .6M780.2 571.2l-.8-.2 .5-.8h.5l-.4 1.6"/>
</g>
<text font-size="27.3" x="294.2" y="235.3">Микроконтроллер</text>
<text font-size="19.4" x="692.1" y="197.6">COM-порт</text>
<text font-size="15.4" x="118.5" y="290.7">Выключатель</text>
<text font-size="11" x="733.1" y="547.2">ГУИР.468231.001 Э1</text>
<text font-size="8.8" x="22.6" y="16.2">ГУИР.468231.001 Э1</text>
<text font-size="7" x="788.2" y="584.4">БГУИР, гр.610202</text>
<g font-size="6.6">
<text x="667.8" y="569.7">Дик</text>
<text x="667.8" y="574.7">Дик</text>
</g>
<text font-size="6.2" x="705.9" y="559.2">Дата</text>
<g font-size="5.7">
<text x="788.5" y="554.2">Лит.</text>
<text x="817.7" y="554.2">Масштаб</text>
<text x="650.5" y="558.8">Изм</text>
<text x="657.9" y="558.8">Лист</text>
<text x="788.5" y="574">Лист</text>
<text x="809.3" y="574">Листов</text>
</g>
<g font-size="4.4">
<text x="344.8" y="3.6">ВЫПОЛНЕНО В СТУДЕНЧЕСКОЙ ВЕРСИИ ПРОГРАММЫ AUTODESK</text>
<text x="837.5" y="221.5" transform="rotate(90 837.5 221.5)">ВЫПОЛНЕНО В СТУДЕНЧЕСКОЙ ВЕРСИИ ПРОГРАММЫ AUTODESK</text>
<text x="3.5" y="372.7" transform="rotate(-90 3.5 372.7)">ВЫПОЛНЕНО В СТУДЕНЧЕСКОЙ ВЕРСИИ ПРОГРАММЫ AUTODESK</text>
<text x="496.1" y="590.6" transform="rotate(-180 496.1 590.6)">ВЫПОЛНЕНО В СТУДЕНЧЕСКОЙ ВЕРСИИ ПРОГРАММЫ AUTODESK</text>
</g>
</svg>
